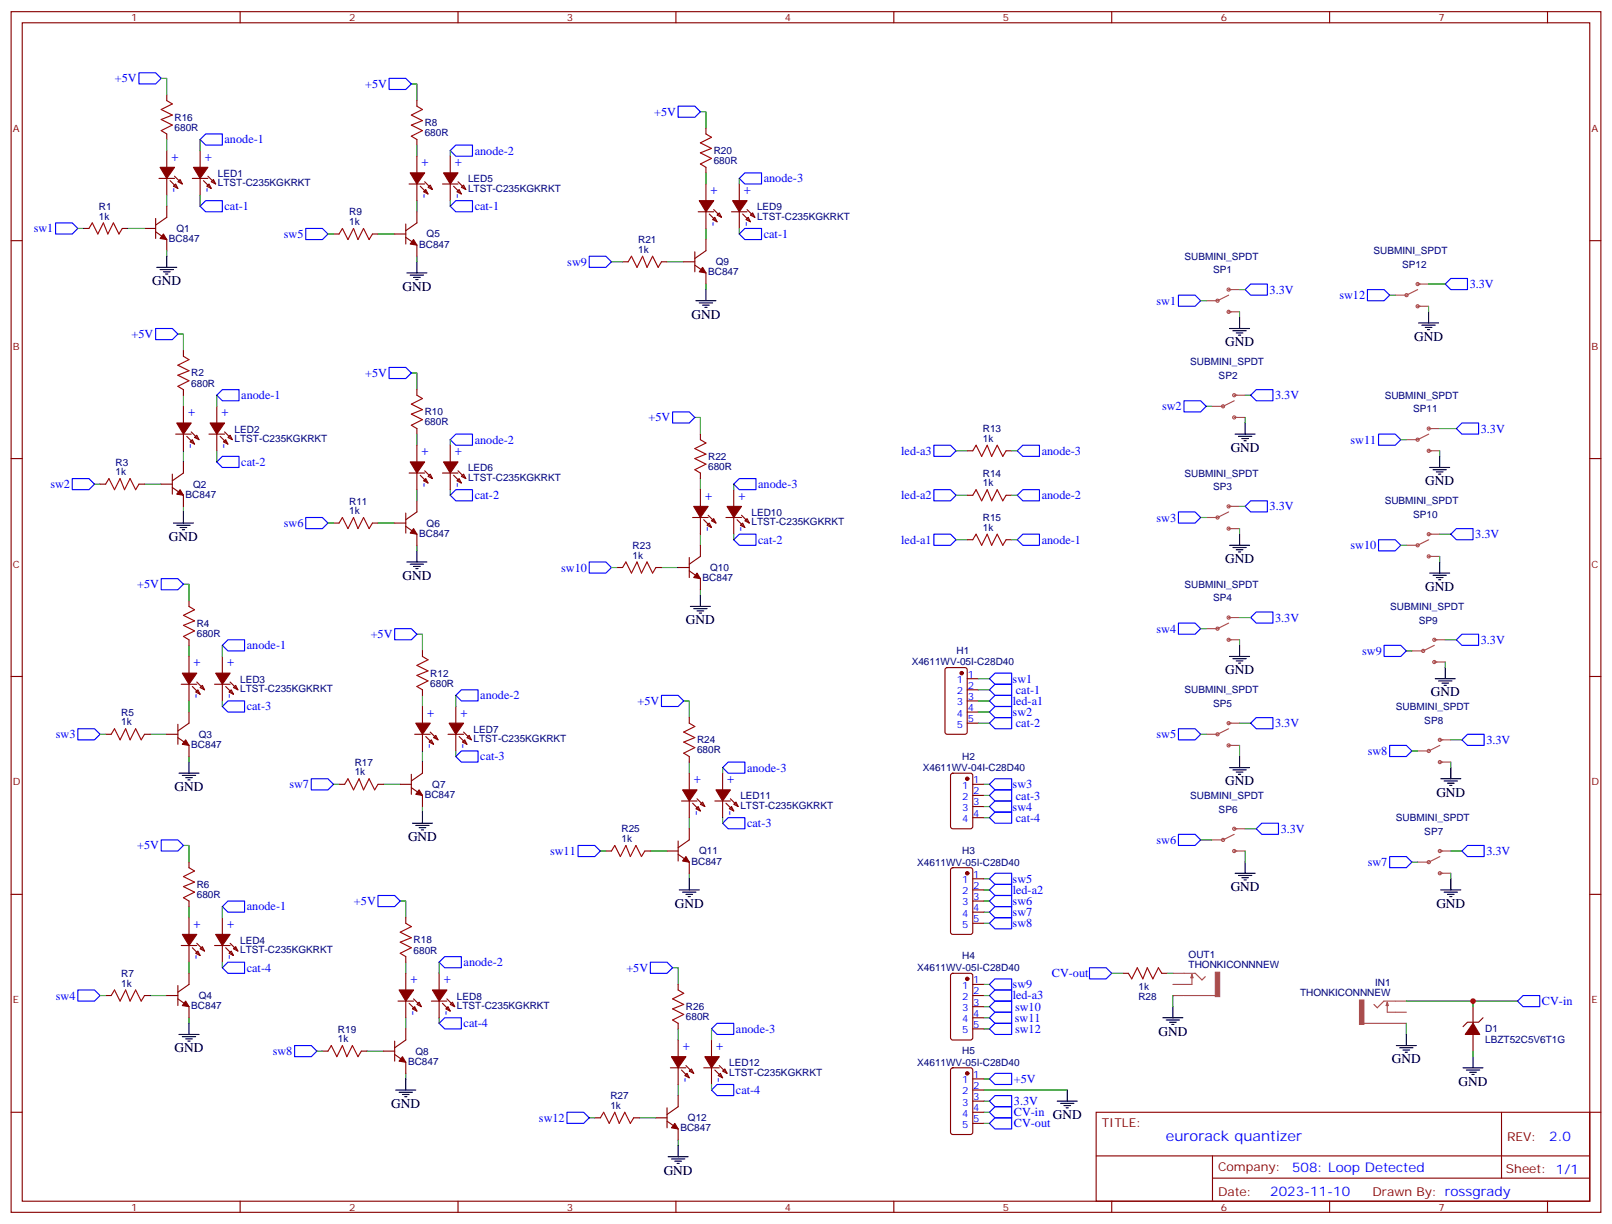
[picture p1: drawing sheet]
<svg xmlns="http://www.w3.org/2000/svg" width="512mm" height="388mm" viewBox="0 0 512 388" stroke-linecap="round" stroke-linejoin="round" font-family="sans-serif">
<g fill="none" stroke="#870000" stroke-width=".35">
<path d="M3.5 3.7h504.5v381h-504.5zM7.1 7.2h497.4v374h-497.4zM76.2 3.7v3.5M145.3 3.7v3.5M214.5 3.7v3.5M283.6 3.7v3.5M352.8 3.7v3.5M421.9 3.7v3.5M491.1 3.7v3.5M52.9 30.2v1.7M132.3 31.9v1.8M50.4 56.6h5"/>
<path d="M52.9 42.5v1.8M52.9 47.8v5.3M52.9 56.6v5.3M54 57.3l2.4 2.5M55.4 55.9l2.5 2.5M55.7 58.4l.7 1.4-1.4-.7zM57.1 57l.8 1.4-1.5-.7zM61 56.6h5M63.5 47.8v5.3M63.5 56.6v5.3M64.6 57.3l2.4 2.5M66 55.9l2.4 2.5"/>
<path d="M66.3 58.4l.7 1.4-1.4-.7zM67.7 57l.7 1.4-1.4-.7zM129.8 58.4h5M132.3 44.3v1.7M132.3 49.6v5.3M132.3 58.4v5.3M133.3 59.1l2.5 2.5M134.8 57.7l2.4 2.4M135.8 59.4l.7-.7 .7 1.4zM140.4 58.4h4.9M142.9 49.6v5.3M142.9 58.4v5.3"/>
<path d="M143.9 59.1l2.5 2.5M145.3 57.7l2.5 2.4M146.4 59.4l.7-.7 .7 1.4zM224 40.7v1.8M224 53.1v1.8M224 58.4v5.3M234.6 58.4v5.3M3.5 76.4h3.6M26.5 72.5h1.7M38.8 72.5h1.8M45.9 72.5h3.5M49.4 73.6l3.5 2.4v3.6"/>
<path d="M49.4 69.3v6.4M52.9 65.4v3.6l-3.5 2.4M105.8 74.3h1.8M118.2 74.3h1.7M125.2 74.3h3.6M128.8 75.3l3.5 2.5v3.5M128.8 71.1v6.3M132.3 67.2v3.5l-3.5 2.5M135.1 60.1l.7 1.5-1.4-.7zM145 60.9l.7-.8 .7 1.5zM220.5 79.9v6.4M221.5 67.2h5"/>
<path d="M224 67.2v5.3M224 76v3.6l-3.5 2.4M225.1 67.9l2.4 2.5M226.1 69.7l.7-.7 .7 1.4zM226.5 66.5l2.5 2.5M227.5 68.3l.7-.7 .8 1.4zM232.1 67.2h5M234.6 67.2v5.3M235.7 67.9l2.4 2.5M236.7 69.7l.7-.7 .7 1.4zM237.1 66.5l2.4 2.5M238.1 68.3l.7-.7 .7 1.4z"/>
<path d="M504.5 76.4h3.5M197.6 83.1h1.7M209.9 83.1h1.8M217 83.1h3.5M220.5 84.1l3.5 2.5v3.5M58.2 111.3v1.8M55.7 137.8h5M58.2 123.6v1.8M58.2 128.9v5.3M58.2 137.8v5.3M59.3 138.5l2.4 2.4M60.7 137.1l2.4 2.4"/>
<path d="M62.4 138.1l.7 1.4-1.4-.7zM66.3 137.8h5M68.8 128.9v5.3M68.8 137.8v5.3M69.8 138.5l2.5 2.4M71.3 137.1l2.4 2.4M72.3 138.8l.7-.7 .7 1.4zM132.3 123.6v1.8M132.3 136v1.8M222.2 137.8v1.7M3.5 145.5h3.6M31.7 153.6h1.8"/>
<path d="M44.1 153.6h1.8M51.2 153.6h3.5M54.7 154.7l3.5 2.5v3.5M54.7 150.5v6.3M58.2 146.6v3.5l-3.5 2.5M60.3 140.2l.7-.7 .7 1.4zM70.9 140.2l.7-.7 .7 1.4zM129.8 150.1h5M132.3 141.3v5.3M132.3 150.1v5.3M132.3 158.9v3.6l-3.5 2.4M133.3 150.8l2.5 2.5"/>
<path d="M134.4 152.6l.7-.7 .7 1.4zM134.8 149.4l2.4 2.5M135.8 151.2l.7-.7 .7 1.4zM140.4 150.1h4.9M142.9 141.3v5.3M142.9 150.1v5.3M143.9 150.8l2.5 2.5M145 152.6l.7-.7 .7 1.4zM145.3 149.4l2.5 2.5M146.4 151.2l.7-.7 .7 1.4zM222.2 150.1v1.8M222.2 155.4v5.3"/>
<path d="M232.8 155.4v5.3M306.9 143.1h1.8M306.9 157.2h1.8M319.3 143.1h1.7M319.3 157.2h1.7M504.5 145.5h3.5M105.8 166h1.8M118.2 166h1.7M125.2 166h3.6M128.8 167l3.5 2.5v3.5M128.8 162.8v6.4M218.7 176.9v6.4"/>
<path d="M219.8 164.2h4.9M222.2 164.2v5.3M222.2 173v3.6l-3.5 2.4M223.3 164.9l2.5 2.5M224.7 163.5l2.5 2.5M225.1 166l.7 1.4-1.4-.7zM225.8 165.3l.7-.7 .7 1.4zM230.4 164.2h4.9M232.8 164.2v5.3M233.9 164.9l2.5 2.5M235.3 163.5l2.5 2.5M235.7 166l.7 1.4-1.5-.7z"/>
<path d="M236.4 165.3l.7-.7 .7 1.4zM306.9 171.3h1.8M319.3 171.3h1.7M60 190.7v1.7M195.8 180.1h1.8M208.1 180.1h1.8M215.2 180.1h3.5M218.7 181.2l3.5 2.4v3.5M3.5 214.7h3.6M57.5 217.1h4.9M60 203v1.8M60 208.3v5.3"/>
<path d="M60 217.1v5.3M61 217.8l2.5 2.5M62.1 219.6l.7-.7 .7 1.4zM62.4 216.4l2.5 2.5M63.5 218.2l.7-.7 .7 1.4zM68.1 217.1h4.9M70.6 208.3v5.3M70.6 217.1v5.3M71.6 217.8l2.5 2.5M72.7 219.6l.7-.7 .7 1.4zM73 216.4l2.5 2.5M74.1 218.2l.7-.7 .7 1.4z"/>
<path d="M134.1 206.6v1.7M134.1 218.9v1.8M300.1 212l.5-.2h5.6l.7 .5v20l-.4 .7h-5.9l-.7-.5v-20zM306.9 215.4h3.5M306.9 218.9h3.5M504.5 214.7h3.5M33.5 233h1.8M45.9 233h1.7M52.9 233h3.5M56.4 234.1l3.6 2.4v3.6M56.4 229.8v6.4M60 226v3.5l-3.6 2.5"/>
<path d="M131.6 233h4.9M134.1 224.2v5.3M134.1 233v5.3M135.1 233.7l2.5 2.5M136.2 235.5l.7-.7 .7 1.4zM136.5 232.3l2.5 2.5M137.6 234.1l.7-.7 .7 1.4zM142.2 233h4.9M144.6 224.2v5.3M144.6 233v5.3M145.7 233.7l2.5 2.5M146.8 235.5l.7-.7 .7 1.4z"/>
<path d="M147.1 232.3l2.5 2.5M148.2 234.1l.7-.7 .7 1.4zM218.7 227.7v1.8M306.9 222.4h3.5M306.9 226h3.5M306.9 229.5h3.5M107.6 248.9h1.8M119.9 248.9h1.8M127 248.9h3.5M130.5 249.9l3.6 2.5v3.5M130.5 245.7v6.4M134.1 241.8v3.6l-3.6 2.4"/>
<path d="M216.3 254.2h4.9M218.7 240.1v1.7M218.7 245.4v5.2M218.7 254.2v5.3M219.8 254.9l2.4 2.5M220.8 256.6l.7-.7 .7 1.5zM221.2 253.5l2.5 2.4M222.2 255.2l.8-.7 .7 1.4zM226.8 254.2h5M229.3 245.4v5.2M229.3 254.2v5.3M230.4 254.9l2.4 2.5"/>
<path d="M231.4 256.6l.7-.7 .7 1.5zM231.8 253.5l2.4 2.4M233.5 254.5l.7 1.4-1.4-.7zM301.9 245.6l.4-.2h5.7l.6 .4 .1 16.5-.5 .6-5.9 .1-.6-.5-.1-16.4zM308.7 248.9h3.5M308.7 252.4h3.5M308.7 255.9h3.5M308.7 259.5h3.5M60 273.6v1.7M192.3 270.1h1.7M204.6 270.1h1.8M211.7 270.1h3.5"/>
<path d="M215.2 271.1l3.5 2.5v3.5M215.2 266.9v6.3M218.7 263v3.5l-3.5 2.5M301.9 275.5l.4-.2h5.7l.6 .5 .1 20-.5 .7h-5.9l-.6-.5-.1-20zM308.7 278.9h3.5M3.5 283.8h3.6M60 285.9v1.8M60 291.2v5.3M62.4 299.3l2.5 2.5M70.6 291.2v5.3M73 299.3l2.5 2.5M128.8 291.2v1.8"/>
<path d="M308.7 282.4h3.5M308.7 285.9h3.5M308.7 289.5h3.5M308.7 293h3.5M504.5 283.8h3.5M33.5 315.9h1.8M45.9 315.9h1.7M52.9 315.9h3.5M56.4 317l3.6 2.4v3.6M56.4 312.7v6.4M57.5 300h4.9M60 300v5.3"/>
<path d="M60 308.9v3.5l-3.6 2.5M61 300.7l2.5 2.5M62.8 301.8l.7 1.4-1.4-.7zM63.5 301.1l.7-.7 .7 1.4zM68.1 300h4.9M70.6 300v5.3M71.6 300.7l2.5 2.5M72.7 302.5l.7-.7 .7 1.4zM74.1 301.1l.7-.7 .7 1.4zM126.3 317.7h4.9M128.8 303.6v1.7M128.8 308.9v5.2"/>
<path d="M128.8 317.7v5.3M129.8 318.4l2.5 2.5M131.2 317l2.5 2.4M132.3 318.7l.7-.7 .7 1.4zM136.9 317.7h4.9M139.3 308.9v5.2M139.3 317.7v5.3M140.4 318.4l2.5 2.5M141.8 317l2.5 2.4M142.2 319.4l.7 1.5-1.4-.8zM142.9 318.7l.7-.7 .7 1.4zM215.2 312.4v1.7"/>
<path d="M301.9 309.1l.4-.2h5.7l.6 .4 .1 20-.5 .7h-5.9l-.6-.4-.1-20zM308.7 315.9h3.5M308.7 312.4h3.5M308.7 319.4h3.5M356.3 308.9h1.8M368.7 308.9h1.7M467.4 319.4v5.3M102.3 333.6h1.8M114.7 333.6h1.7M121.7 333.6h3.5M125.2 334.6l3.6 2.5v3.5M125.2 330.4v6.3"/>
<path d="M128.8 326.5v3.5l-3.6 2.5M130.9 320.1l.7-.7 .7 1.5zM212.7 338.8h5M215.2 324.7v1.8M215.2 330v5.3M215.2 338.8v5.3M216.3 339.5l2.4 2.5M217.7 338.1l2.4 2.5M218.7 339.9l.7-.7 .7 1.4zM223.3 338.8h4.9M225.8 330v5.3M225.8 338.8v5.3"/>
<path d="M226.8 339.5l2.5 2.5M228.2 338.1l2.5 2.5M229.3 339.9l.7-.7 .7 1.4zM301.9 339l.4-.2h5.7l.6 .5 .1 20-.5 .7h-5.9l-.6-.5-.1-20zM308.7 323h3.5M308.7 326.5h3.5M467.4 328.3v5.3M470.6 323l-1.4 1.4h-3.5l-1.4 1.4M3.5 353h3.6M188.7 354.7h1.8M201.1 354.7h1.7M208.1 354.7h3.6"/>
<path d="M211.7 355.8l3.5 2.4v3.6M211.7 351.5v6.4M215.2 347.7v3.5l-3.5 2.5M217.3 341.3l.7-.7 .7 1.4zM227.9 341.3l.7-.7 .7 1.4zM308.7 353h3.5M308.7 342.4h3.5M308.7 345.9h3.5M308.7 349.4h3.5M308.7 356.5h3.5M347.8 353h156.7v28.2h-156.7zM476.5 353v20.9"/>
<path d="M504.5 353h3.5M347.9 366.8h156.4M384.8 373.9h119.5M384.8 366.8v14.1M76.2 381.2v3.5M145.3 381.2v3.5M214.5 381.2v3.5M283.6 381.2v3.5M352.8 381.2v3.5M421.9 381.2v3.5M491.1 381.2v3.5"/>
</g>
<g fill="none" stroke="#00f" stroke-width=".35">
<path d="M44.1 23.1h5.3l1.8 1.8-1.8 1.7h-5.3zM123.5 24.9h5.3l1.7 1.7-1.7 1.8h-5.3zM215.2 33.7h5.3l1.7 1.8-1.7 1.7h-5.3zM63.5 44.3l1.8-1.8h5.3v3.5h-5.3zM142.9 47.8l1.7-1.8h5.3v3.6h-5.3zM236.4 54.9h5.3v3.5h-5.3l-1.8-1.8zM17.6 70.7h5.3l1.8 1.8-1.8 1.8h-5.3zM65.3 63.7h5.3v3.5h-5.3l-1.8-1.8zM97 72.5h5.3l1.8 1.8-1.8 1.7h-5.3zM144.6 63.7h5.3v3.5h-5.3l-1.7-1.8zM234.6 74.3l1.8-1.8h5.3v3.5h-5.3zM187 81.3h5.3l1.7 1.8-1.7 1.7h-5.3z"/>
<path d="M373.9 93.7h5.3l1.8 1.7-1.8 1.8h-5.3zM396.9 90.1h5.3v3.6h-5.3l-1.8-1.8zM433.9 91.9h5.3l1.8 1.8-1.8 1.7h-5.3zM460.4 88.4h5.3v3.5h-5.3l-1.8-1.8zM49.4 104.2h5.3l1.7 1.8-1.7 1.8h-5.3zM123.5 116.6h5.3l1.7 1.8-1.7 1.7h-5.3zM68.8 125.4l1.8-1.8h5.2v3.6h-5.2zM144.6 137.8h5.3v3.5h-5.3l-1.7-1.8zM213.4 130.7h5.3l1.8 1.8-1.8 1.7h-5.3zM375.7 127.2h5.3l1.8 1.7-1.8 1.8h-5.3zM398.6 123.6h5.3v3.6h-5.3l-1.7-1.8zM437.4 137.8h5.3l1.8 1.7-1.8 1.8h-5.3z"/>
<path d="M463.9 134.2h5.3v3.6h-5.3l-1.8-1.8zM22.9 151.9h5.3l1.8 1.7-1.8 1.8h-5.3zM70.6 144.8h5.2v3.5h-5.2l-1.8-1.7zM144.6 155.4h5.3v3.5h-5.3l-1.7-1.7zM234.6 151.9h5.3v3.5h-5.3l-1.8-1.8zM296.3 155.4h5.3l1.8 1.8-1.8 1.7h-5.3zM296.3 141.3h5.3l1.8 1.8-1.8 1.7h-5.3zM322.8 143.1l1.8-1.8h5.2v3.5h-5.2zM324.6 155.4h5.2v3.5h-5.2l-1.8-1.7zM396.9 158.9h5.3v3.6h-5.3l-1.8-1.8zM97 164.2h5.3l1.8 1.8-1.8 1.7h-5.3zM187 178.3h5.3l1.7 1.8-1.7 1.8h-5.3z"/>
<path d="M234.6 169.5h5.3v3.5h-5.3l-1.8-1.7zM296.3 169.5h5.3l1.8 1.8-1.8 1.7h-5.3zM324.6 169.5h5.2v3.5h-5.2l-1.8-1.7zM373.9 162.5h5.3l1.8 1.7-1.8 1.8h-5.3zM437.4 171.3h5.3l1.8 1.7-1.8 1.8h-5.3zM462.1 167.7h5.3v3.6h-5.3l-1.7-1.8zM51.2 183.6h5.2l1.8 1.8-1.8 1.7h-5.2zM125.2 199.5h5.3l1.8 1.8-1.8 1.7h-5.3zM373.9 197.7h5.3l1.8 1.8-1.8 1.8h-5.3zM396.9 196l1.7-1.8h5.3v3.5h-5.3zM72.3 203h5.3v3.6h-5.3l-1.7-1.8zM146.4 218.9h5.3v3.5h-5.3l-1.8-1.7z"/>
<path d="M314 215.4l1.7-1.8h5.3v3.5h-5.3zM315.7 217.1h5.3v3.6h-5.3l-1.7-1.8zM439.2 204.8h5.3l1.8 1.8-1.8 1.7h-5.3zM463.9 201.3h5.3v3.5h-5.3l-1.8-1.8zM24.7 231.2h5.3l1.7 1.8-1.7 1.8h-5.3zM70.6 224.2l1.7-1.8h5.3v3.6h-5.3zM146.4 238.3h5.3v3.5h-5.3l-1.8-1.7zM209.9 220.7h5.3l1.8 1.7-1.8 1.8h-5.3zM314 222.4l1.7-1.7h5.3v3.5h-5.3zM315.7 227.7h5.3v3.5h-5.3l-1.7-1.7zM315.7 224.2h5.3v3.5h-5.3l-1.7-1.7zM373.9 231.2h5.3l1.8 1.8-1.8 1.8h-5.3z"/>
<path d="M398.6 227.7h5.3v3.5h-5.3l-1.7-1.7zM441 236.5h5.3l1.7 1.8-1.7 1.8h-5.3zM465.7 233h5.3v3.5h-5.3l-1.8-1.7zM98.8 247.1h5.3l1.7 1.8-1.7 1.7h-5.3zM231.1 241.8h5.3v3.6h-5.3l-1.8-1.8zM315.7 257.7h5.3v3.5h-5.3l-1.7-1.7zM315.7 250.6h5.3v3.6h-5.3l-1.7-1.8zM315.7 247.1h5.3v3.5h-5.3l-1.7-1.7zM315.7 254.2h5.3v3.5h-5.3l-1.7-1.8zM51.2 266.5h5.2l1.8 1.8-1.8 1.8h-5.2zM183.4 268.3h5.3l1.8 1.8-1.8 1.7h-5.3zM229.3 261.2l1.8-1.7h5.3v3.5h-5.3z"/>
<path d="M314 278.9l1.7-1.8h5.3v3.5h-5.3zM373.9 264.8h5.3l1.8 1.7-1.8 1.8h-5.3zM400.4 261.2h5.3v3.6h-5.3l-1.8-1.8zM441 271.8h5.3l1.7 1.8-1.7 1.7h-5.3zM465.7 268.3h5.3v3.5h-5.3l-1.8-1.7zM70.6 287.7l1.7-1.8h5.3v3.6h-5.3zM119.9 284.2h5.3l1.8 1.7-1.8 1.8h-5.3zM315.7 280.6h5.3v3.6h-5.3l-1.7-1.8zM315.7 284.2h5.3v3.5h-5.3l-1.7-1.8zM315.7 287.7h5.3v3.5h-5.3l-1.7-1.7zM315.7 291.2h5.3v3.5h-5.3l-1.7-1.7zM24.7 314.1h5.3l1.7 1.8-1.7 1.8h-5.3z"/>
<path d="M72.3 305.3h5.3v3.6h-5.3l-1.7-1.8zM141.1 303.6h5.3v3.5h-5.3l-1.8-1.8zM206.4 305.3h5.3l1.7 1.8-1.7 1.8h-5.3zM314 315.9l1.7-1.8h5.3v3.6h-5.3zM315.7 310.6h5.3v3.5h-5.3l-1.7-1.7zM315.7 317.7h5.3v3.5h-5.3l-1.7-1.8zM345.7 307.1h5.3l1.8 1.8-1.8 1.7h-5.3zM483.3 315.9h5.3v3.5h-5.3l-1.8-1.7zM93.5 331.8h5.3l1.7 1.8-1.7 1.7h-5.3zM141.1 323h5.3v3.5h-5.3l-1.8-1.8zM225.8 326.5l1.7-1.8h5.3v3.6h-5.3zM314 326.5l1.7-1.8h5.3v3.6h-5.3z"/>
<path d="M315.7 321.2h5.3v3.5h-5.3l-1.7-1.7zM179.9 353h5.3l1.8 1.7-1.8 1.8h-5.3zM227.5 344.1h5.3v3.6h-5.3l-1.7-1.8zM314 342.4l1.7-1.8h5.3v3.5h-5.3zM315.7 347.7h5.3v3.5h-5.3l-1.7-1.8zM315.7 354.7h5.3v3.5h-5.3l-1.7-1.7zM315.7 351.2h5.3v3.5h-5.3l-1.7-1.7z"/>
</g>
<g fill="none" stroke="#a10000" stroke-width=".35">
<path d="M52.9 31.9l1.8 1.1-3.5 1.7 3.5 1.8-3.5 1.4 3.5 1.8-3.5 1.8 1.7 1M132.3 33.7l1.8 1-3.6 1.8 3.6 1.8-3.6 1.4 3.6 1.8-3.6 1.7 1.8 1.1M224 42.5l1.8 1.1-3.6 1.7 3.6 1.8-3.6 1.4 3.6 1.8-3.6 1.7 1.8 1.1M28.2 72.5l1.1-1.8 1.7 3.6 1.8-3.6 1.4 3.6 1.8-3.6 1.7 3.6 1.1-1.8M107.6 74.3l1.1-1.8 1.7 3.5 1.8-3.5 1.4 3.5 1.8-3.5 1.7 3.5 1.1-1.7M199.3 83.1l1.1-1.8 1.7 3.5 1.8-3.5 1.4 3.5 1.8-3.5 1.7 3.5 1.1-1.7M58.2 113.1l1.8 1-3.6 1.8 3.6 1.8-3.6 1.4 3.6 1.7-3.6 1.8 1.8 1M132.3 125.4l1.8 1.1-3.6 1.7 3.6 1.8-3.6 1.4 3.6 1.8-3.6 1.7 1.8 1.1M222.2 139.5l1.8 1.1-3.5 1.7 3.5 1.8-3.5 1.4 3.5 1.8-3.5 1.7 1.7 1.1M33.5 153.6l1.1-1.7 1.7 3.5 1.8-3.5 1.4 3.5 1.8-3.5 1.7 3.5 1.1-1.8M308.7 143.1l1-1.8 1.8 3.5 1.8-3.5 1.4 3.5 1.7-3.5 1.8 3.5 1.1-1.7M308.7 157.2l1-1.8 1.8 3.5 1.8-3.5 1.4 3.5 1.7-3.5 1.8 3.5 1.1-1.7"/>
<path d="M107.6 166l1.1-1.8 1.7 3.5 1.8-3.5 1.4 3.5 1.8-3.5 1.7 3.5 1.1-1.7M308.7 171.3l1-1.8 1.8 3.5 1.8-3.5 1.4 3.5 1.7-3.5 1.8 3.5 1.1-1.7M60 192.4l1.7 1.1-3.5 1.8 3.5 1.7-3.5 1.4 3.5 1.8-3.5 1.8 1.8 1M197.6 180.1l1-1.8 1.8 3.6 1.7-3.6 1.5 3.6 1.7-3.6 1.8 3.6 1-1.8M134.1 208.3l1.7 1.1-3.5 1.7 3.5 1.8-3.5 1.4 3.5 1.8-3.5 1.7 1.8 1.1M35.3 233l1-1.8 1.8 3.6 1.8-3.6 1.4 3.6 1.7-3.6 1.8 3.6 1.1-1.8M218.7 229.5l1.8 1-3.5 1.8 3.5 1.8-3.5 1.4 3.5 1.7-3.5 1.8 1.7 1.1M109.4 248.9l1-1.8 1.8 3.5 1.7-3.5 1.5 3.5 1.7-3.5 1.8 3.5 1-1.7M60 275.3l1.7 1.1-3.5 1.8 3.5 1.7-3.5 1.4 3.5 1.8-3.5 1.8 1.8 1M194 270.1l1.1-1.8 1.7 3.5 1.8-3.5 1.4 3.5 1.8-3.5 1.8 3.5 1-1.7M128.8 293l1.7 1-3.5 1.8 3.5 1.8-3.5 1.4 3.5 1.7-3.5 1.8 1.8 1.1M35.3 315.9l1-1.8 1.8 3.6 1.8-3.6 1.4 3.6 1.7-3.6 1.8 3.6 1.1-1.8"/>
<path d="M215.2 314.1l1.8 1.1-3.6 1.8 3.6 1.7-3.6 1.4 3.6 1.8-3.6 1.8 1.8 1M358.1 308.9l1 1.7 1.8-3.5 1.8 3.5 1.4-3.5 1.7 3.5 1.8-3.5 1.1 1.8M104.1 333.6l1-1.8 1.8 3.5 1.8-3.5 1.4 3.5 1.7-3.5 1.8 3.5 1.1-1.7M190.5 354.7l1.1-1.7 1.7 3.5 1.8-3.5 1.4 3.5 1.8-3.5 1.7 3.5 1.1-1.8"/>
</g>
<g fill="none" stroke="#008700" stroke-width=".35">
<path d="M51.2 24.9h1.7v5.3M130.5 26.6h1.8v5.3M222.2 35.5h1.8v5.2M52.9 44.3v3.5M63.5 44.3v3.5M132.3 46v3.6M142.9 47.8v1.8M224 54.9v3.5M234.6 56.6v1.8M24.7 72.5h1.8M40.6 72.5h5.3M52.9 61.9v3.5"/>
<path d="M52.9 79.6v1.7M63.5 61.9v3.5M104.1 74.3h1.7M119.9 74.3h5.3M132.3 63.7v3.5M142.9 63.7v1.7M224 72.5v3.5M234.6 72.5v1.8M132.3 81.3v1.8M194 83.1h3.6M211.7 83.1h5.3M224 90.1v1.8"/>
<path d="M381 95.4h1.8M393.3 99v1.7M393.3 91.9h1.8M441 93.7h1.7M453.3 97.2v1.8M453.3 90.1h5.3M56.4 106h1.8v5.3M130.5 118.4h1.8v5.2M58.2 125.4v3.5M68.8 125.4v3.5M132.3 137.8v3.5M142.9 139.5v1.8"/>
<path d="M220.5 132.5h1.7v5.3M382.8 128.9h1.7M395.1 132.5v1.7M395.1 125.4h1.8M444.5 139.5h1.8M456.8 136h5.3M30 153.6h1.7M45.9 153.6h5.3M58.2 143.1v3.5M68.8 143.1v3.5M132.3 155.4v3.5M142.9 155.4v1.8"/>
<path d="M222.2 151.9v3.5M232.8 153.6v1.8M303.4 143.1h3.5M303.4 157.2h3.5M321 143.1h1.8M321 157.2h1.8M456.8 143.1v1.7M58.2 160.7v1.8M104.1 166h1.7M119.9 166h5.3M132.3 173v1.8M222.2 169.5v3.5"/>
<path d="M232.8 169.5v1.8M303.4 171.3h3.5M321 171.3h1.8M381 164.2h1.8M393.3 167.7v1.8M393.3 160.7h1.8M444.5 173h1.8M456.8 176.6v1.7M456.8 169.5h3.6M58.2 185.4h1.8v5.3M194 180.1h1.8M209.9 180.1h5.3"/>
<path d="M222.2 187.1v1.8M381 199.5h1.8M393.3 196h3.6M60 204.8v3.5M70.6 204.8v3.5M132.3 201.3h1.8v5.3M310.4 215.4h3.6M310.4 218.9h3.6M393.3 203v1.8M446.3 206.6h1.7M458.6 210.1v1.7M458.6 203h3.5"/>
<path d="M31.7 233h1.8M47.6 233h5.3M60 222.4v3.6M70.6 222.4v1.8M134.1 220.7v3.5M134.1 238.3v3.5M144.6 220.7v3.5M144.6 238.3v1.8M217 222.4h1.7v5.3M310.4 229.5h3.6M310.4 222.4h3.6M310.4 226h3.6"/>
<path d="M381 233h1.8M393.3 236.5v3.6M393.3 229.5h3.6M448 238.3h1.8M460.4 234.8h3.5M60 240.1v1.7M105.8 248.9h1.8M121.7 248.9h5.3M134.1 255.9v1.8M218.7 241.8v3.6M218.7 259.5v3.5M229.3 243.6v1.8"/>
<path d="M229.3 259.5v1.7M312.2 248.9h1.8M312.2 252.4h1.8M312.2 255.9h1.8M312.2 259.5h1.8M460.4 241.8v1.8M58.2 268.3h1.8v5.3M190.5 270.1h1.8M206.4 270.1h5.3M218.7 277.1v1.8M312.2 278.9h1.8M381 266.5h3.5"/>
<path d="M395.1 270.1v3.5M395.1 263h3.5M448 273.6h1.8M460.4 277.1v1.8M460.4 270.1h3.5M60 287.7v3.5M70.6 287.7v3.5M127 285.9h1.8v5.3M312.2 282.4h1.8M312.2 285.9h1.8M312.2 289.5h1.8M312.2 293h1.8"/>
<path d="M31.7 315.9h1.8M47.6 315.9h5.3M60 305.3v3.6M70.6 305.3v1.8M128.8 305.3v3.6M139.3 305.3v3.6M213.4 307.1h1.8v5.3M312.2 315.9h1.8M312.2 312.4h1.8M312.2 319.4h1.8M352.8 308.9h3.5M370.4 308.9h1.8"/>
<path d="M372.2 315.9v3.5M446.3 317.7h35.2M467.4 317.7v1.7M60 323v1.7M100.5 333.6h1.8M116.4 333.6h5.3M128.8 323v3.5M139.3 323v1.7M215.2 326.5v3.5M225.8 326.5v3.5M312.2 323h1.8M312.2 326.5h1.8"/>
<path d="M446.3 324.7v3.6M467.4 333.6v1.7M128.8 340.6v1.8M187 354.7h1.7M202.8 354.7h5.3M215.2 344.1v3.6M225.8 344.1v1.8M312.2 349.4h1.8M312.2 345.9h26.5M312.2 353h1.8M312.2 356.5h1.8M312.2 342.4h1.8"/>
<path d="M215.2 361.8v1.7"/>
</g>
<g fill="none" stroke="#a64a4a" stroke-width=".35">
<path d="M382.8 95.4h3.4M386.8 95.4a.5 .5 0 0 0-.6-.4 .5 .5 0 0 0-.2 .8 .5 .5 0 0 0 .8-.2M389.9 99h3.4M389.9 91.9h3.4M389.9 93.7l-3.6 1.7M390.4 91.9a.5 .5 0 0 0-.7-.5 .5 .5 0 0 0-.2 .9 .5 .5 0 0 0 .8-.2M390.4 99a.5 .5 0 0 0-.7-.5 .5 .5 0 0 0-.2 .8 .5 .5 0 0 0 .8-.2M442.7 93.7h3.5M446.8 93.7a.5 .5 0 0 0-.7-.5 .5 .5 0 0 0-.1 .8 .5 .5 0 0 0 .8-.2M449.8 97.2h3.5M449.8 90.1h3.5M449.8 91.9l-3.5 1.8"/>
<path d="M450.3 90.1a.5 .5 0 0 0-.6-.4 .5 .5 0 0 0-.2 .8 .5 .5 0 0 0 .8-.2M450.3 97.2a.5 .5 0 0 0-.6-.5 .5 .5 0 0 0-.2 .8 .5 .5 0 0 0 .8-.1M384.5 128.9h3.5M388.6 128.9a.5 .5 0 0 0-.7-.4 .5 .5 0 0 0-.1 .8 .5 .5 0 0 0 .8-.2M391.6 132.5h3.5M391.6 125.4h3.5M391.6 127.2l-3.5 1.7M392.1 125.4a.5 .5 0 0 0-.7-.5 .5 .5 0 0 0-.1 .9 .5 .5 0 0 0 .8-.2M392.1 132.5a.5 .5 0 0 0-.7-.5 .5 .5 0 0 0-.1 .8 .5 .5 0 0 0 .8-.2M446.3 139.5h3.4M450.3 139.5a.5 .5 0 0 0-.6-.4 .5 .5 0 0 0-.2 .8 .5 .5 0 0 0 .8-.2M453.4 136h3.4"/>
<path d="M453.4 137.8l-3.6 1.7M453.9 136a.5 .5 0 0 0-.7-.5 .5 .5 0 0 0-.2 .8 .5 .5 0 0 0 .8-.1M453.4 143.1h3.4M453.9 143.1a.5 .5 0 0 0-.7-.5 .5 .5 0 0 0-.2 .8 .5 .5 0 0 0 .8-.2M382.8 164.2h3.4M386.8 164.2a.5 .5 0 0 0-.6-.4 .5 .5 0 0 0-.2 .8 .5 .5 0 0 0 .8-.2M389.9 167.7h3.4M389.9 160.7h3.4M389.9 162.5l-3.6 1.7M390.4 160.7a.5 .5 0 0 0-.7-.5 .5 .5 0 0 0-.2 .8 .5 .5 0 0 0 .8-.1M390.4 167.7a.5 .5 0 0 0-.7-.4 .5 .5 0 0 0-.2 .8 .5 .5 0 0 0 .8-.2M446.3 173h3.4"/>
<path d="M450.3 173a.5 .5 0 0 0-.6-.4 .5 .5 0 0 0-.2 .8 .5 .5 0 0 0 .8-.2M453.4 176.6h3.4M453.4 169.5h3.4M453.4 171.3l-3.6 1.7M453.9 169.5a.5 .5 0 0 0-.7-.5 .5 .5 0 0 0-.2 .9 .5 .5 0 0 0 .8-.2M453.9 176.6a.5 .5 0 0 0-.7-.5 .5 .5 0 0 0-.2 .8 .5 .5 0 0 0 .8-.2M382.8 199.5h3.4M386.8 199.5a.5 .5 0 0 0-.6-.5 .5 .5 0 0 0-.2 .8 .5 .5 0 0 0 .8-.1M389.9 196h3.4M389.9 197.7l-3.6 1.8M390.4 196a.5 .5 0 0 0-.7-.5 .5 .5 0 0 0-.2 .8 .5 .5 0 0 0 .8-.2M389.9 203h3.4"/>
<path d="M390.4 203a.5 .5 0 0 0-.7-.4 .5 .5 0 0 0-.2 .8 .5 .5 0 0 0 .8-.2M448 206.6h3.5M452.1 206.6a.5 .5 0 0 0-.7-.5 .5 .5 0 0 0-.1 .8 .5 .5 0 0 0 .8-.2M455.1 203h3.5M455.1 210.1h3.5M455.1 204.8l-3.5 1.8M455.6 203a.5 .5 0 0 0-.7-.4 .5 .5 0 0 0-.1 .8 .5 .5 0 0 0 .8-.2M455.6 210.1a.5 .5 0 0 0-.7-.5 .5 .5 0 0 0-.1 .8 .5 .5 0 0 0 .8-.1M382.8 233h3.4M386.8 233a.5 .5 0 0 0-.6-.5 .5 .5 0 0 0-.2 .9 .5 .5 0 0 0 .8-.2M389.9 236.5h3.4M389.9 229.5h3.4"/>
<path d="M389.9 231.2l-3.6 1.8M390.4 229.5a.5 .5 0 0 0-.7-.5 .5 .5 0 0 0-.2 .8 .5 .5 0 0 0 .8-.1M390.4 236.5a.5 .5 0 0 0-.7-.4 .5 .5 0 0 0-.2 .8 .5 .5 0 0 0 .8-.2M449.8 238.3h3.5M453.9 238.3a.5 .5 0 0 0-.7-.5 .5 .5 0 0 0-.2 .9 .5 .5 0 0 0 .8-.2M456.9 234.8h3.5M456.9 236.5l-3.5 1.8M457.4 234.8a.5 .5 0 0 0-.7-.5 .5 .5 0 0 0-.1 .8 .5 .5 0 0 0 .8-.2M456.9 241.8h3.5M457.4 241.8a.5 .5 0 0 0-.7-.4 .5 .5 0 0 0-.1 .8 .5 .5 0 0 0 .8-.2M384.5 266.5h3.5M388.6 266.5a.5 .5 0 0 0-.7-.4 .5 .5 0 0 0-.1 .8 .5 .5 0 0 0 .8-.2"/>
<path d="M391.6 270.1h3.5M391.6 263h3.5M391.6 264.8l-3.5 1.7M392.1 263a.5 .5 0 0 0-.7-.5 .5 .5 0 0 0-.1 .8 .5 .5 0 0 0 .8-.1M392.1 270.1a.5 .5 0 0 0-.7-.5 .5 .5 0 0 0-.1 .8 .5 .5 0 0 0 .8-.2M449.8 273.6h3.5M453.9 273.6a.5 .5 0 0 0-.7-.5 .5 .5 0 0 0-.2 .8 .5 .5 0 0 0 .8-.1M456.9 270.1h3.5M456.9 277.1h3.5M456.9 271.8l-3.5 1.8M457.4 270.1a.5 .5 0 0 0-.7-.5 .5 .5 0 0 0-.1 .8 .5 .5 0 0 0 .8-.2M457.4 277.1a.5 .5 0 0 0-.7-.5 .5 .5 0 0 0-.1 .9 .5 .5 0 0 0 .8-.2"/>
<path d="M372.2 308.9h3.5M372.2 312.4h3.5M372.2 315.9h3.5M375.8 308.9h3.5l2.1 2.1 1.1-1.1M375.8 315.9h9.8M378.2 309.2v3.2h-2.4M378.2 309.2l.4 1.1h-.7zM440.2 318v3.2h2.5M440.2 318l.4 1.1h-.7zM442.7 317.7h-3.5l-2.2 2.1-1-1.1M442.8 317.7h3.5M432.8 324.7h9.9"/>
<path d="M442.8 321.2h3.5M442.8 324.7h3.5"/>
</g>
<g fill="#a64a4a" stroke="#a64a4a" stroke-width=".32">
<path d="M385.6 308.5h1.5v7.8h-1.5z"/>
<path d="M431.4 317.3h1.4v7.8h-1.4z"/>
</g>
<g fill="#870000" stroke="#870000" stroke-width=".35">
<path d="M61.4 53.1h4.6l-2.5 3.5z"/>
<path d="M50.8 53.1h4.6l-2.5 3.5z"/>
<path d="M51.9 74.3l1 1.7-2.1-.3z"/>
<path d="M57.1 155.4l1.1 1.8-2.1-.4z"/>
<path d="M66.7 134.2h4.6l-2.5 3.6z"/>
<path d="M56.1 134.2h4.6l-2.5 3.6z"/>
<path d="M58.9 234.8l1.1 1.7-2.1-.3z"/>
<path d="M68.4 213.6h4.6l-2.4 3.5z"/>
<path d="M57.9 213.6h4.5l-2.4 3.5z"/>
<path d="M58.9 317.7l1.1 1.7-2.1-.3z"/>
<path d="M68.4 296.5h4.6l-2.4 3.5z"/>
<path d="M57.9 296.5h4.5l-2.4 3.5z"/>
<path d="M131.2 76l1.1 1.8-2.1-.4z"/>
<path d="M140.8 54.9h4.5l-2.4 3.5z"/>
<path d="M130.2 54.9h4.6l-2.5 3.5z"/>
<path d="M131.2 167.7l1.1 1.8-2.1-.3z"/>
<path d="M140.8 146.6h4.5l-2.4 3.5z"/>
<path d="M130.2 146.6h4.6l-2.5 3.5z"/>
<path d="M133 250.6l1.1 1.8-2.2-.3z"/>
<path d="M142.5 229.5h4.6l-2.5 3.5z"/>
<path d="M131.9 229.5h4.6l-2.4 3.5z"/>
<path d="M127.7 335.3l1.1 1.8-2.2-.4z"/>
<path d="M137.2 314.1h4.6l-2.5 3.6z"/>
<path d="M126.6 314.1h4.6l-2.4 3.6z"/>
<path d="M223 84.8l1 1.8-2.1-.3z"/>
<path d="M232.5 63.7h4.6l-2.5 3.5z"/>
<path d="M221.9 63.7h4.6l-2.5 3.5z"/>
<path d="M221.2 181.9l1 1.7-2.1-.3z"/>
<path d="M230.7 160.7h4.6l-2.5 3.5z"/>
<path d="M220.1 160.7h4.6l-2.5 3.5z"/>
<path d="M217.7 271.8l1 1.8-2.1-.4z"/>
<path d="M227.2 250.6h4.6l-2.5 3.6z"/>
<path d="M216.6 250.6h4.6l-2.5 3.6z"/>
<path d="M214.1 356.5l1.1 1.7-2.1-.3z"/>
<path d="M223.7 335.3h4.5l-2.4 3.5z"/>
<path d="M213.1 335.3h4.6l-2.5 3.5z"/>
<path d="M467.4 324.7l2.1 3.6h-4.5z"/>
<circle cx="305.2" cy="213.6" r=".53"/>
<circle cx="306.9" cy="247.1" r=".53"/>
<circle cx="306.9" cy="310.6" r=".53"/>
<circle cx="306.9" cy="340.6" r=".53"/>
<circle cx="306.9" cy="277.1" r=".53"/>
</g>
<g fill="none" stroke="#000" stroke-width=".35">
<path d="M49.7 84.8h6.4M50.8 85.5h4.2M51.9 86.3h2.1M52.6 87h.7M52.9 81.3v3.5M129.1 86.6h6.4M130.2 87.3h4.2M131.2 88h2.1M131.9 88.7h.7M132.3 83.1v3.5M220.8 95.4h6.4M221.9 96.1h4.2"/>
<path d="M223 96.8h2.1M223.7 97.5h.7M224 91.9v3.5M453.3 99v3.5M390.2 104.2h6.3M391.2 105h4.3M392.3 105.7h2.1M393 106.4h.7M393.3 100.7v3.5M450.1 102.5h6.4M451.2 103.2h4.2M452.3 103.9h2.1"/>
<path d="M453 104.6h.7M391.9 137.8h6.4M393 138.5h4.2M394.1 139.2h2.1M394.8 139.9h.7M395.1 134.2v3.6M453.7 148.3h6.3M454.7 149h4.3M455.8 149.8h2.1M456.5 150.5h.7M456.8 144.8v3.5M55 166h6.4"/>
<path d="M56.1 166.7h4.2M57.1 167.4h2.2M57.9 168.1h.7M58.2 162.5v3.5M129.1 178.3h6.4M130.2 179h4.2M131.2 179.7h2.1M132.3 174.8v3.5M390.2 173h6.3M391.2 173.7h4.3M392.3 174.4h2.1M393 175.2h.7"/>
<path d="M393.3 169.5v3.5M456.8 178.3v3.6M131.9 180.4h.7M219.1 192.4h6.3M220.1 193.1h4.3M221.2 193.9h2.1M221.9 194.6h.7M222.2 188.9v3.5M453.7 181.9h6.3M454.7 182.6h4.3M455.8 183.3h2.1M456.5 184h.7"/>
<path d="M390.2 208.3h6.3M391.2 209h4.3M392.3 209.7h2.1M393 210.4h.7M393.3 204.8v3.5M455.4 215.4h6.4M456.5 216.1h4.2M457.6 216.8h2.1M458.3 217.5h.7M458.6 211.8v3.6M56.8 245.4h6.3M57.9 246.1h4.2"/>
<path d="M58.9 246.8h2.1M59.6 247.5h.7M60 241.8v3.6M134.1 257.7v3.5M390.2 243.6h6.3M391.2 244.3h4.3M392.3 245h2.1M393 245.7h.7M393.3 240.1v3.5M457.2 247.1h6.3M458.3 247.8h4.2M459.3 248.5h2.1"/>
<path d="M460 249.2h.7M460.4 243.6v3.5M130.9 261.2h6.3M131.9 261.9h4.3M133 262.6h2.1M133.7 263.3h.7M218.7 278.9v3.5M391.9 277.1h6.4M393 277.8h4.2M394.1 278.5h2.1M394.8 279.2h.7M395.1 273.6v3.5"/>
<path d="M460.4 278.9v3.5M215.5 282.4h6.4M216.6 283.1h4.2M217.7 283.8h2.1M218.4 284.5h.7M457.2 282.4h6.3M458.3 283.1h4.2M459.3 283.8h2.1M460 284.5h.7M372.2 319.4v3.6M56.8 328.3h6.3M57.9 329h4.2"/>
<path d="M58.9 329.7h2.1M59.6 330.4h.7M60 324.7v3.6M369 323h6.4M370.1 323.7h4.2M371.1 324.4h2.1M371.8 325.1h.7M443.1 331.8h6.3M444.1 332.5h4.3M445.2 333.2h2.1M445.9 333.9h.7M446.3 328.3v3.5"/>
<path d="M464.3 338.8h6.3M465.3 339.5h4.2M467.4 335.3v3.5M125.6 345.9h6.3M126.6 346.6h4.3M127.7 347.3h2.1M128.4 348h.7M128.8 342.4v3.5M335.5 349.4h6.3M336.5 350.1h4.3M337.6 350.8h2.1M338.3 351.5h.7"/>
<path d="M338.7 345.9v3.5M466.4 340.3h2.1M467.1 341h.7M212 367.1h6.4M213.1 367.8h4.2M214.1 368.5h2.2M214.8 369.2h.7M215.2 363.5v3.6"/>
</g>
<circle cx="467.4" cy="317.7" r=".88" fill="#c00"/>
<text font-size="4.6" fill="#00f" x="369.9" y="362">eurorack quantizer</text>
<g font-size="4.2" fill="#00f">
<text x="56.6" y="51.6" transform="rotate(-90 56.6 51.6)">+</text>
<text x="67.2" y="51.6" transform="rotate(-90 67.2 51.6)">+</text>
<text x="136" y="53.4" transform="rotate(-90 136 53.4)">+</text>
<text x="146.6" y="53.4" transform="rotate(-90 146.6 53.4)">+</text>
<text x="56.2" y="61.4" transform="rotate(-90 56.2 61.4)">-</text>
<text x="66.8" y="61.4" transform="rotate(-90 66.8 61.4)">-</text>
<text x="135.6" y="63.1" transform="rotate(-90 135.6 63.1)">-</text>
<text x="146.2" y="63.1" transform="rotate(-90 146.2 63.1)">-</text>
<text x="227.7" y="62.2" transform="rotate(-90 227.7 62.2)">+</text>
<text x="238.3" y="62.2" transform="rotate(-90 238.3 62.2)">+</text>
<text x="227.3" y="71.9" transform="rotate(-90 227.3 71.9)">-</text>
<text x="237.9" y="71.9" transform="rotate(-90 237.9 71.9)">-</text>
<text x="61.9" y="132.8" transform="rotate(-90 61.9 132.8)">+</text>
<text x="72.5" y="132.8" transform="rotate(-90 72.5 132.8)">+</text>
<text x="61.5" y="142.5" transform="rotate(-90 61.5 142.5)">-</text>
<text x="72.1" y="142.5" transform="rotate(-90 72.1 142.5)">-</text>
<text x="136" y="145.1" transform="rotate(-90 136 145.1)">+</text>
<text x="146.6" y="145.1" transform="rotate(-90 146.6 145.1)">+</text>
<text x="135.6" y="154.8" transform="rotate(-90 135.6 154.8)">-</text>
<text x="146.2" y="154.8" transform="rotate(-90 146.2 154.8)">-</text>
<text x="226" y="159.2" transform="rotate(-90 226 159.2)">+</text>
<text x="236.5" y="159.2" transform="rotate(-90 236.5 159.2)">+</text>
<text x="225.6" y="168.9" transform="rotate(-90 225.6 168.9)">-</text>
<text x="236.2" y="168.9" transform="rotate(-90 236.2 168.9)">-</text>
<text x="63.7" y="212.1" transform="rotate(-90 63.7 212.1)">+</text>
<text x="74.3" y="212.1" transform="rotate(-90 74.3 212.1)">+</text>
<text x="63.3" y="221.9" transform="rotate(-90 63.3 221.9)">-</text>
<text x="73.9" y="221.9" transform="rotate(-90 73.9 221.9)">-</text>
<text x="137.8" y="228" transform="rotate(-90 137.8 228)">+</text>
<text x="148.3" y="228" transform="rotate(-90 148.3 228)">+</text>
<text x="137.4" y="237.7" transform="rotate(-90 137.4 237.7)">-</text>
<text x="148" y="237.7" transform="rotate(-90 148 237.7)">-</text>
<text x="222.4" y="249.2" transform="rotate(-90 222.4 249.2)">+</text>
<text x="233" y="249.2" transform="rotate(-90 233 249.2)">+</text>
<text x="222" y="258.9" transform="rotate(-90 222 258.9)">-</text>
<text x="232.6" y="258.9" transform="rotate(-90 232.6 258.9)">-</text>
<text x="63.7" y="295" transform="rotate(-90 63.7 295)">+</text>
<text x="74.3" y="295" transform="rotate(-90 74.3 295)">+</text>
<text x="63.3" y="304.8" transform="rotate(-90 63.3 304.8)">-</text>
<text x="73.9" y="304.8" transform="rotate(-90 73.9 304.8)">-</text>
<text x="132.5" y="312.7" transform="rotate(-90 132.5 312.7)">+</text>
<text x="143.1" y="312.7" transform="rotate(-90 143.1 312.7)">+</text>
<text x="132.1" y="322.4" transform="rotate(-90 132.1 322.4)">-</text>
<text x="142.7" y="322.4" transform="rotate(-90 142.7 322.4)">-</text>
<text x="218.9" y="333.8" transform="rotate(-90 218.9 333.8)">+</text>
<text x="229.5" y="333.8" transform="rotate(-90 229.5 333.8)">+</text>
<text x="218.5" y="343.6" transform="rotate(-90 218.5 343.6)">-</text>
<text x="229.1" y="343.6" transform="rotate(-90 229.1 343.6)">-</text>
<text x="491.6" y="362.2">2.0</text>
<text x="410" y="371.8">508: Loop Detected</text>
<text x="403.1" y="379.6">2023-11-10</text>
</g>
<g font-size="4.2">
<text x="48.3" y="90.5">GND</text>
<text x="127.7" y="92.3">GND</text>
<text x="219.4" y="101.1">GND</text>
<text x="388.8" y="109.9">GND</text>
<text x="448.7" y="108.1">GND</text>
<text x="390.5" y="143.4">GND</text>
<text x="452.3" y="154">GND</text>
<text x="53.6" y="171.6">GND</text>
<text x="388.8" y="178.7">GND</text>
<text x="127.7" y="184">GND</text>
<text x="452.3" y="187.5">GND</text>
<text x="217.7" y="198.1">GND</text>
<text x="388.8" y="214">GND</text>
<text x="454" y="221">GND</text>
<text x="55.4" y="251">GND</text>
<text x="388.8" y="249.2">GND</text>
<text x="455.8" y="252.8">GND</text>
<text x="129.5" y="266.9">GND</text>
<text x="390.5" y="282.8">GND</text>
<text x="214.1" y="288">GND</text>
<text x="455.8" y="288">GND</text>
<text x="367.6" y="328.6">GND</text>
<text x="55.4" y="333.9">GND</text>
<text x="441.7" y="337.4">GND</text>
<text x="462.8" y="344.5">GND</text>
<text x="124.2" y="351.5">GND</text>
<text x="210.6" y="372.7">GND</text>
</g>
<g font-size="3.9" fill="#00f">
<text x="36.5" y="26.1">+5V</text>
<text x="115.9" y="27.9">+5V</text>
<text x="207.6" y="36.7">+5V</text>
<text x="71.3" y="45.5">anode-1</text>
<text x="150.6" y="49">anode-2</text>
<text x="242.4" y="57.9">anode-3</text>
<text x="71.3" y="66.7">cat-1</text>
<text x="150.6" y="66.7">cat-1</text>
<text x="10.7" y="73.8">sw1</text>
<text x="90.1" y="75.5">sw5</text>
<text x="242.4" y="75.5">cat-1</text>
<text x="180" y="84.4">sw9</text>
<text x="402.9" y="93.2">3.3V</text>
<text x="425" y="94.9">sw12</text>
<text x="466.4" y="91.4">3.3V</text>
<text x="367" y="96.7">sw1</text>
<text x="41.8" y="107.3">+5V</text>
<text x="115.9" y="119.6">+5V</text>
<text x="76.6" y="126.6">anode-1</text>
<text x="368.8" y="130.2">sw2</text>
<text x="404.6" y="126.7">3.3V</text>
<text x="205.8" y="133.7">+5V</text>
<text x="469.9" y="137.3">3.3V</text>
<text x="150.6" y="140.8">anode-2</text>
<text x="428.6" y="140.8">sw11</text>
<text x="76.6" y="147.8">cat-2</text>
<text x="286" y="144.3">led-a3</text>
<text x="330.6" y="144.3">anode-3</text>
<text x="16" y="154.9">sw2</text>
<text x="240.6" y="154.9">anode-3</text>
<text x="150.6" y="158.4">cat-2</text>
<text x="286" y="158.4">led-a2</text>
<text x="330.6" y="158.4">anode-2</text>
<text x="402.9" y="162">3.3V</text>
<text x="90.1" y="167.3">sw6</text>
<text x="367" y="165.5">sw3</text>
<text x="240.6" y="172.5">cat-2</text>
<text x="286" y="172.6">led-a1</text>
<text x="330.6" y="172.5">anode-1</text>
<text x="468.1" y="170.8">3.3V</text>
<text x="428.6" y="174.3">sw10</text>
<text x="178.1" y="181.4">sw10</text>
<text x="43.5" y="186.7">+5V</text>
<text x="404.6" y="197.2">3.3V</text>
<text x="117.6" y="202.5">+5V</text>
<text x="367" y="200.8">sw4</text>
<text x="78.3" y="206">anode-1</text>
<text x="432.3" y="207.8">sw9</text>
<text x="469.9" y="204.3">3.3V</text>
<text x="152.4" y="221.9">anode-2</text>
<text x="321.3" y="216.7">sw1</text>
<text x="322.4" y="220.2">cat-1</text>
<text x="78.3" y="225.4">cat-3</text>
<text x="202.3" y="223.7">+5V</text>
<text x="321.3" y="227.2">sw2</text>
<text x="321.4" y="223.7">led-a1</text>
<text x="322.4" y="230.8">cat-2</text>
<text x="404.6" y="230.8">3.3V</text>
<text x="17.7" y="234.3">sw3</text>
<text x="367" y="234.3">sw5</text>
<text x="434" y="239.6">sw8</text>
<text x="471.7" y="236">3.3V</text>
<text x="152.4" y="241.3">cat-3</text>
<text x="237.1" y="244.8">anode-3</text>
<text x="91.8" y="250.2">sw7</text>
<text x="321.3" y="250.2">sw3</text>
<text x="321.3" y="257.2">sw4</text>
<text x="322.4" y="253.7">cat-3</text>
<text x="237.1" y="262.5">cat-3</text>
<text x="322.4" y="260.8">cat-4</text>
<text x="43.5" y="269.6">+5V</text>
<text x="367" y="267.8">sw6</text>
<text x="406.4" y="264.3">3.3V</text>
<text x="174.6" y="271.3">sw11</text>
<text x="434" y="274.8">sw7</text>
<text x="471.7" y="271.3">3.3V</text>
<text x="321.3" y="280.1">sw5</text>
<text x="112.3" y="287.2">+5V</text>
<text x="321.3" y="287.2">sw6</text>
<text x="321.4" y="283.6">led-a2</text>
<text x="78.3" y="288.9">anode-1</text>
<text x="321.3" y="290.7">sw7</text>
<text x="321.3" y="294.3">sw8</text>
<text x="78.3" y="308.3">cat-4</text>
<text x="147.1" y="306.6">anode-2</text>
<text x="198.8" y="308.4">+5V</text>
<text x="333.8" y="310.1">CV-out</text>
<text x="17.7" y="317.2">sw4</text>
<text x="321.3" y="313.7">sw9</text>
<text x="321.4" y="317.2">led-a3</text>
<text x="322.1" y="320.7">sw10</text>
<text x="489.3" y="318.9">CV-in</text>
<text x="147.1" y="326">cat-4</text>
<text x="233.5" y="327.7">anode-3</text>
<text x="322" y="324.2">sw11</text>
<text x="322.1" y="327.7">sw12</text>
<text x="86.5" y="334.8">sw8</text>
<text x="233.5" y="347.1">cat-4</text>
<text x="321.7" y="343.6">+5V</text>
<text x="321.7" y="350.7">3.3V</text>
<text x="171" y="356">sw12</text>
<text x="321.7" y="357.7">CV-out</text>
<text x="321.7" y="354.2">CV-in GND</text>
</g>
<g font-size="3.9" fill="#800">
<text x="349.6" y="357.5">TITLE:</text>
<text x="478.2" y="362.2">REV:</text>
<text x="386.5" y="371.7">Company:</text>
<text x="477.9" y="372.4">Sheet: 1/1</text>
<text x="386.5" y="379.4">Date:</text>
<text x="435.5" y="379.5">Drawn By: rossgrady</text>
</g>
<g font-size="3.2" fill="#800">
<text x="41.6" y="6.7">1</text>
<text x="110.8" y="6.7">2</text>
<text x="179.9" y="6.7">3</text>
<text x="249.1" y="6.7">4</text>
<text x="318.2" y="6.7">5</text>
<text x="387.3" y="6.7">6</text>
<text x="456.5" y="6.7">7</text>
<text x="4.1" y="41.8">A</text>
<text x="505" y="41.8">A</text>
<text x="4.1" y="110.9">B</text>
<text x="505" y="110.9">B</text>
<text x="4.1" y="180.1">C</text>
<text x="505" y="180.1">C</text>
<text x="4.1" y="249.2">D</text>
<text x="505" y="249.2">D</text>
<text x="4.1" y="318.4">E</text>
<text x="505" y="318.4">E</text>
<text x="41.6" y="384.2">1</text>
<text x="110.8" y="384.2">2</text>
<text x="179.9" y="384.2">3</text>
<text x="249.1" y="384.2">4</text>
<text x="318.2" y="384.2">5</text>
<text x="387.3" y="384.2">6</text>
<text x="456.5" y="384.2">7</text>
</g>
<g font-size="3.2" fill="#000080">
<text x="55.4" y="41.5">680R</text>
<text x="55.4" y="38.3">R16</text>
<text x="134.8" y="40.1">R8</text>
<text x="134.8" y="43.3">680R</text>
<text x="226.5" y="52.1">680R</text>
<text x="226.5" y="48.9">R20</text>
<text x="69.1" y="59.1">LTST-C235KGKRKT</text>
<text x="69.1" y="56.1">LED1</text>
<text x="148.5" y="57.9">LED5</text>
<text x="148.5" y="60.9">LTST-C235KGKRKT</text>
<text x="31.4" y="69.7">1k</text>
<text x="31.4" y="66.6">R1</text>
<text x="110.8" y="71.4">1k</text>
<text x="110.8" y="68.4">R9</text>
<text x="240.2" y="69.7">LTST-C235KGKRKT</text>
<text x="240.2" y="66.7">LED9</text>
<text x="53.6" y="76.8">BC847</text>
<text x="56" y="73.6">Q1</text>
<text x="135.4" y="75.4">Q5</text>
<text x="202.5" y="77.2">R21</text>
<text x="133" y="78.6">BC847</text>
<text x="202.5" y="80.3">1k</text>
<text x="375.9" y="82.4">SUBMINI_SPDT</text>
<text x="435.9" y="80.7">SUBMINI_SPDT</text>
<text x="224.7" y="87.4">BC847</text>
<text x="227.1" y="84.2">Q9</text>
<text x="384.9" y="86.8">SP1</text>
<text x="444.9" y="85">SP12</text>
<text x="60.7" y="119.5">R2</text>
<text x="377.7" y="115.9">SUBMINI_SPDT</text>
<text x="60.7" y="122.7">680R</text>
<text x="386.7" y="120.3">SP2</text>
<text x="134.8" y="131.8">R10</text>
<text x="439.4" y="126.5">SUBMINI_SPDT</text>
<text x="448.4" y="130.9">SP11</text>
<text x="74.4" y="137.3">LED2</text>
<text x="134.8" y="135">680R</text>
<text x="311.9" y="137.2">R13</text>
<text x="74.4" y="140.2">LTST-C235KGKRKT</text>
<text x="311.9" y="140.2">1k</text>
<text x="36.7" y="147.8">R3</text>
<text x="148.5" y="149.6">LED6</text>
<text x="224.7" y="149.1">680R</text>
<text x="224.7" y="145.9">R22</text>
<text x="36.7" y="150.8">1k</text>
<text x="61.3" y="154.7">Q2</text>
<text x="148.5" y="152.6">LTST-C235KGKRKT</text>
<text x="311.9" y="154.3">1k</text>
<text x="311.9" y="151.3">R14</text>
<text x="375.9" y="151.2">SUBMINI_SPDT</text>
<text x="384.9" y="155.6">SP3</text>
<text x="58.9" y="158">BC847</text>
<text x="110.8" y="160.1">R11</text>
<text x="439.4" y="160">SUBMINI_SPDT</text>
<text x="110.8" y="163.2">1k</text>
<text x="135.4" y="167.1">Q6</text>
<text x="238.5" y="166.7">LTST-C235KGKRKT</text>
<text x="238.5" y="163.7">LED10</text>
<text x="311.9" y="165.4">R15</text>
<text x="448.4" y="164.4">SP10</text>
<text x="133" y="170.3">BC847</text>
<text x="311.9" y="168.5">1k</text>
<text x="200.7" y="177.3">1k</text>
<text x="200.7" y="174.2">R23</text>
<text x="223" y="184.4">BC847</text>
<text x="225.3" y="181.2">Q10</text>
<text x="375.9" y="186.5">SUBMINI_SPDT</text>
<text x="384.9" y="190.9">SP4</text>
<text x="441.2" y="193.6">SUBMINI_SPDT</text>
<text x="450.2" y="197.9">SP9</text>
<text x="62.4" y="202">680R</text>
<text x="62.4" y="198.8">R4</text>
<text x="303.6" y="207.4">H1</text>
<text x="136.5" y="214.7">R12</text>
<text x="289.3" y="211.2">X4611WV-05I-C28D40</text>
<text x="76.2" y="219.6">LTST-C235KGKRKT</text>
<text x="76.2" y="216.6">LED3</text>
<text x="136.5" y="217.9">680R</text>
<text x="375.9" y="220">SUBMINI_SPDT</text>
<text x="38.5" y="227.1">R5</text>
<text x="384.9" y="224.4">SP5</text>
<text x="442.9" y="225.3">SUBMINI_SPDT</text>
<text x="38.5" y="230.2">1k</text>
<text x="150.3" y="232.5">LED7</text>
<text x="452" y="229.7">SP8</text>
<text x="60.7" y="237.3">BC847</text>
<text x="63.1" y="234.1">Q3</text>
<text x="150.3" y="235.5">LTST-C235KGKRKT</text>
<text x="221.2" y="239.1">680R</text>
<text x="221.2" y="235.9">R24</text>
<text x="112.5" y="243">R17</text>
<text x="292.8" y="244.7">X4611WV-04I-C28D40</text>
<text x="305.3" y="241.2">H2</text>
<text x="112.5" y="246.1">1k</text>
<text x="137.2" y="250">Q7</text>
<text x="134.8" y="253.2">BC847</text>
<text x="234.9" y="256.6">LTST-C235KGKRKT</text>
<text x="234.9" y="253.7">LED11</text>
<text x="377.7" y="253.5">SUBMINI_SPDT</text>
<text x="386.7" y="257.9">SP6</text>
<text x="442.9" y="260.6">SUBMINI_SPDT</text>
<text x="197.2" y="267.2">1k</text>
<text x="197.2" y="264.2">R25</text>
<text x="452" y="264.9">SP7</text>
<text x="219.4" y="274.4">BC847</text>
<text x="221.8" y="271.2">Q11</text>
<text x="291.1" y="274.7">X4611WV-05I-C28D40</text>
<text x="305.3" y="270.9">H3</text>
<text x="62.4" y="281.7">R6</text>
<text x="62.4" y="284.9">680R</text>
<text x="76.2" y="299.5">LED4</text>
<text x="131.2" y="299.4">R18</text>
<text x="76.2" y="302.5">LTST-C235KGKRKT</text>
<text x="131.2" y="302.6">680R</text>
<text x="305.3" y="304.5">H4</text>
<text x="377.2" y="304">OUT1</text>
<text x="38.5" y="310">R7</text>
<text x="291.1" y="308.2">X4611WV-05I-C28D40</text>
<text x="377.2" y="307.1">THONKICONNNEW</text>
<text x="38.5" y="313.1">1k</text>
<text x="63.1" y="317">Q4</text>
<text x="145" y="317.2">LED8</text>
<text x="361.3" y="314.1">1k</text>
<text x="361.3" y="317.2">R28</text>
<text x="412.5" y="315.9">THONKICONNNEW</text>
<text x="436.3" y="312.8">IN1</text>
<text x="60.7" y="320.2">BC847</text>
<text x="145" y="320.1">LTST-C235KGKRKT</text>
<text x="217.7" y="323.7">680R</text>
<text x="217.7" y="320.5">R26</text>
<text x="107.3" y="327.7">R19</text>
<text x="471.3" y="327.6">D1</text>
<text x="107.3" y="330.7">1k</text>
<text x="131.9" y="334.7">Q8</text>
<text x="305.3" y="334.4">H5</text>
<text x="471.3" y="330.8">LBZT52C5V6T1G</text>
<text x="129.5" y="337.9">BC847</text>
<text x="231.4" y="341.3">LTST-C235KGKRKT</text>
<text x="231.4" y="338.3">LED12</text>
<text x="291.1" y="338.2">X4611WV-05I-C28D40</text>
<text x="193.7" y="351.9">1k</text>
<text x="193.7" y="348.8">R27</text>
<text x="215.9" y="359">BC847</text>
<text x="218.3" y="355.8">Q12</text>
</g>
<g font-size="3.2" fill="#00f">
<text x="307.1" y="215">1</text>
<text x="303.6" y="216.8">1</text>
<text x="303.6" y="220.3">2</text>
<text x="307.1" y="218.5">2</text>
<text x="303.6" y="223.8">3</text>
<text x="303.6" y="227.4">4</text>
<text x="307.1" y="222.1">3</text>
<text x="307.1" y="225.6">4</text>
<text x="303.6" y="230.9">5</text>
<text x="307.1" y="229.1">5</text>
<text x="305.4" y="250.3">1</text>
<text x="308.9" y="248.5">1</text>
<text x="305.4" y="253.8">2</text>
<text x="305.4" y="257.4">3</text>
<text x="308.9" y="252.1">2</text>
<text x="308.9" y="255.6">3</text>
<text x="305.4" y="260.9">4</text>
<text x="308.9" y="259.1">4</text>
<text x="305.4" y="280.3">1</text>
<text x="308.9" y="278.5">1</text>
<text x="305.4" y="283.8">2</text>
<text x="305.4" y="287.3">3</text>
<text x="308.9" y="282">2</text>
<text x="308.9" y="285.6">3</text>
<text x="305.4" y="290.9">4</text>
<text x="308.9" y="289.1">4</text>
<text x="308.9" y="292.6">5</text>
<text x="305.4" y="294.4">5</text>
<text x="305.4" y="313.8">1</text>
<text x="305.4" y="317.3">2</text>
<text x="308.9" y="312">1</text>
<text x="308.9" y="315.6">2</text>
<text x="305.4" y="320.9">3</text>
<text x="308.9" y="319.1">3</text>
<text x="308.9" y="322.6">4</text>
<text x="305.4" y="324.4">4</text>
<text x="305.4" y="327.9">5</text>
<text x="308.9" y="326.1">5</text>
<text x="305.4" y="343.8">1</text>
<text x="305.4" y="347.3">2</text>
<text x="308.9" y="342">1</text>
<text x="308.9" y="345.5">2</text>
<text x="305.4" y="350.8">3</text>
<text x="308.9" y="349.1">3</text>
<text x="308.9" y="352.6">4</text>
<text x="305.4" y="354.4">4</text>
<text x="305.4" y="357.9">5</text>
<text x="308.9" y="356.1">5</text>
</g>
</svg>
